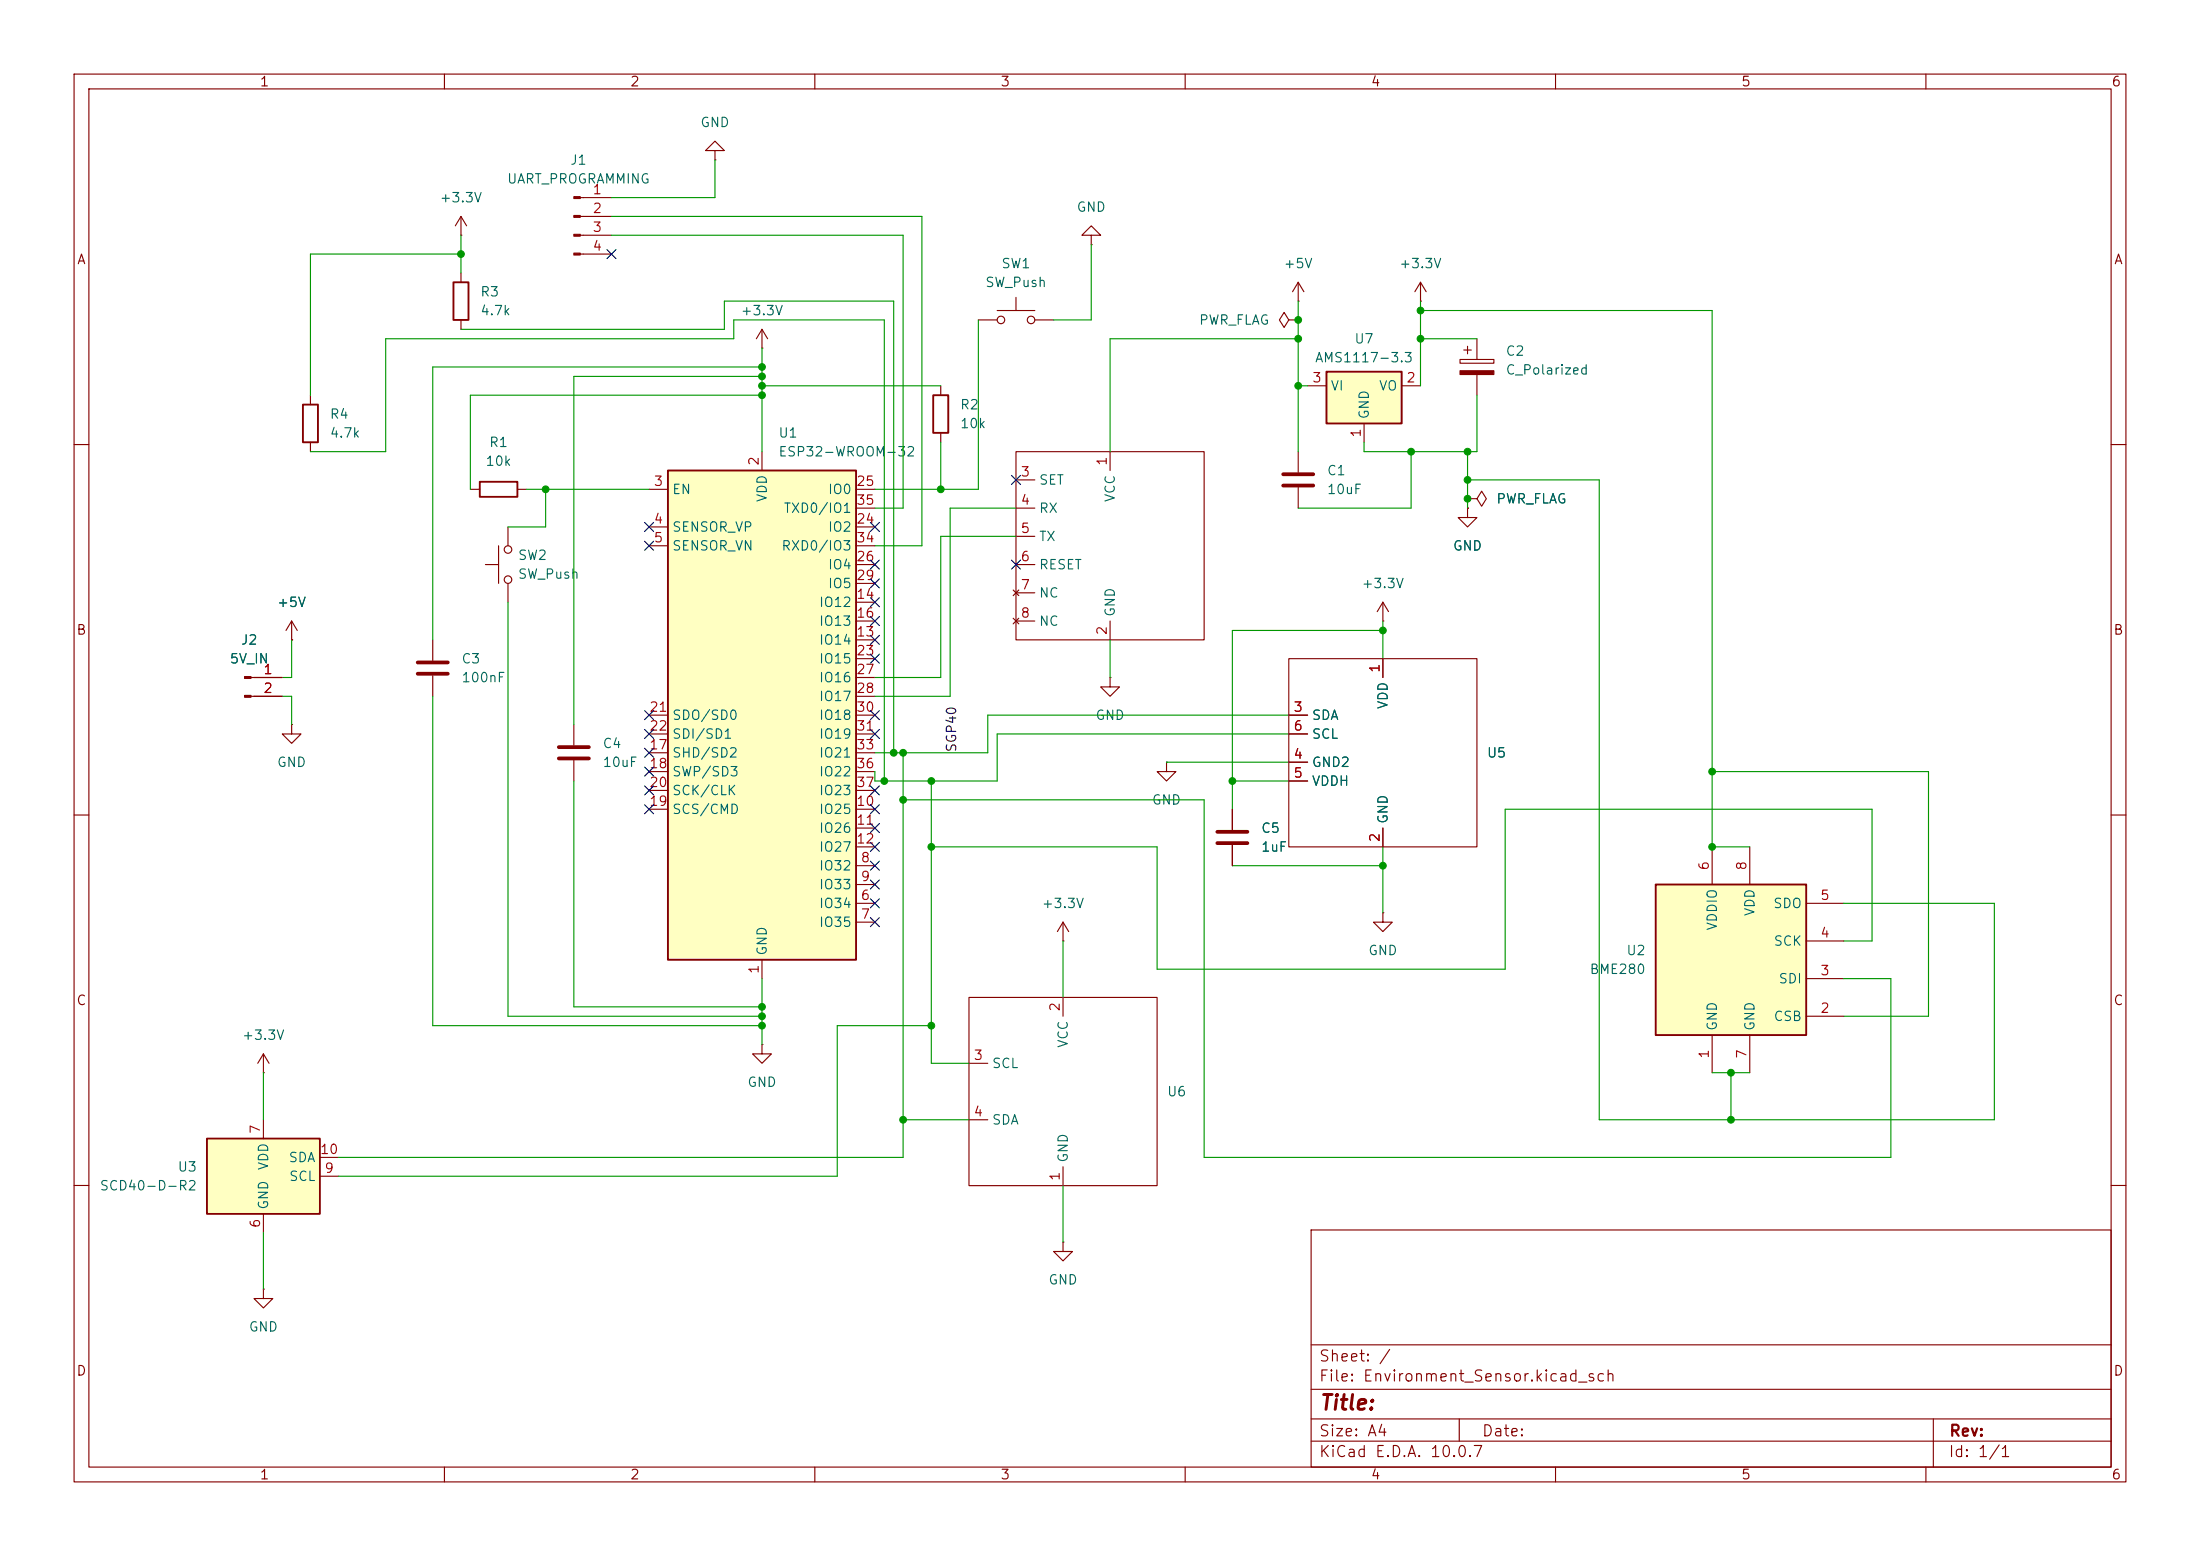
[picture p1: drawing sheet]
<svg xmlns="http://www.w3.org/2000/svg" width="297mm" height="210mm" viewBox="0 0 297 210" stroke-linecap="round" stroke-linejoin="round" font-family="sans-serif">
<g fill="none" stroke="#840000" stroke-width=".15">
<path d="M10 10h277v190h-277zM12 12h273v186h-273zM60 10v2M110 10v2M160 10v2M210 10v2M260 10v2M191.8 38.1l-.8 1.3M191.8 38.1l.7 1.3M191.8 38.1v2.5M132.1 43.2h2.5M134.6 41.9h5.1"/>
<path d="M137.2 40.1v1.8M139.7 43.2h2.5M191.8 40.6h.1M10 60h2M285 60h2M10 110h2M285 110h2M10 160h2M177 166h108v32h-108zM285 160h2M60 198v2M110 198v2"/>
<path d="M160 198v2M177 194.5h108M177 191.5h108M177 187.5h108M177 181.5h108M197 191.5v3M210 198v2M260 198v2M261 191.5v6.5"/>
<circle cx="135.1" cy="43.2" r=".51"/>
<circle cx="139.2" cy="43.2" r=".51"/>
</g>
<path d="M179.1 50.2h10.1v7h-10.1z" fill="#ffffc2"/>
<path d="M61.2 38.1h2v5.1h-2zM40.9 54.6h2v5.1h-2zM126 53.3h2v5.1h-2zM179.1 50.2h10.1v7h-10.1z" fill="none" stroke="#840000" stroke-width=".25"/>
<g fill="none" stroke="#840000" stroke-width=".15">
<path d="M62.2 36.8v1.3M41.9 53.3v1.3M41.9 59.7v1.3M62.2 43.2v1.3M102.9 47h.1M102.9 44.5l-.8 1.2M102.9 44.5l.7 1.2M102.9 44.5v2.5M127 52.1v1.2M127 58.4v1.3M176.5 52.1h2.6M184.1 57.2v2.5"/>
<path d="M189.2 52.1h2.6M197.1 48.5h4.6v.5h-4.6zM197.6 47.2h1M198.1 46.7v1.1M199.4 45.7v2.8M199.4 50.5v2.8M33.9 91.4h4.2M33.9 94h4.2M39.4 86.4h.1M39.4 97.8v1.3h1.2l-1.2 1.2-1.3-1.2h1.3M39.4 97.8h.1M39.4 83.8l-.8 1.3"/>
<path d="M39.4 83.8l.7 1.3M39.4 83.8v2.6M58.4 86.4v2.8M58.4 91.2v2.8M77.5 97.8v2.8M174 88.9h25.4v25.4h-25.4zM174 96.5h2.5M174 99.1h2.5M186.7 88.9v2.5M77.5 102.6v2.8M166.4 109.2v2.8M166.4 114v2.8"/>
<path d="M174 102.9h2.5M174 105.4h2.5M186.7 111.8v2.5M130.8 134.6h25.4v25.4h-25.4zM143.5 127h.1M143.5 124.5l-.8 1.2M143.5 124.5l.8 1.2M143.5 124.5v2.5M143.5 134.6v2.6M186.7 123.2v1.3h1.3l-1.3 1.2-1.3-1.2h1.3M186.7 123.2h.1M35.6 144.8h.1"/>
<path d="M35.6 142.2l-.8 1.3M35.6 142.2l.7 1.3M35.6 142.2v2.6M130.8 143.5h2.5M130.8 151.1h2.5M143.5 157.5v2.5M35.6 174v1.3h1.2l-1.2 1.2-1.3-1.2h1.3M35.6 174h.1"/>
</g>
<g fill="#840000" stroke="#840000" stroke-width=".15">
<path d="M197.1 50h4.6v.5h-4.6z"/>
<path d="M33 91.3h.9v.3h-.9z"/>
<path d="M33 93.9h.9v.2h-.9z"/>
</g>
<path d="M56.4 89.4h4.1M56.4 90.9h4.1M75.4 100.8h4.1M75.4 102.4h4.1M164.3 112.3h4.1M164.3 113.8h4.1" fill="none" stroke="#840000" stroke-width=".51"/>
<path d="M90.2 63.5h25.4v66h-25.4z" fill="#ffffc2"/>
<path d="M64.8 65h5v2.1h-5zM90.2 63.5h25.4v66h-25.4z" fill="none" stroke="#840000" stroke-width=".25"/>
<g fill="none" stroke="#840000" stroke-width=".15">
<path d="M96.5 20.3h1.3l-1.3-1.2-1.3 1.2h1.3v1.3M96.5 21.6h.1M147.3 31.8h1.3l-1.3-1.3-1.3 1.3h1.3v1.2M147.3 33h.1M174 43.2l-.6-1-.7 1 .7 1 .6-1h1.3M175.3 43.2h.1M63.5 66h1.3M65.5 76.2h1.8M67.3 73.7v5M68.6 71.1v2.6M68.6 78.7v2.6M69.8 66h1.3"/>
<path d="M87.6 66h2.6M87.6 71.1h2.6M87.6 73.7h2.6M102.9 61v2.5M115.6 66h2.5M115.6 71.1h2.5M115.6 73.7h2.5M115.6 76.2h2.5M115.6 78.7h2.5M115.6 68.6h2.5M87.6 96.5h2.6M87.6 99.1h2.6"/>
<path d="M115.6 86.4h2.5M115.6 81.3h2.5M115.6 83.8h2.5M115.6 96.5h2.5M115.6 99.1h2.5M115.6 88.9h2.5M115.6 91.4h2.5M115.6 94h2.5M87.6 109.2h2.6M87.6 101.6h2.6M87.6 104.1h2.6M87.6 106.7h2.6"/>
<path d="M115.6 116.8h2.5M115.6 119.4h2.5M115.6 109.2h2.5M115.6 111.8h2.5M115.6 114.3h2.5M115.6 101.6h2.5M115.6 104.1h2.5M115.6 106.7h2.5M157.5 102.9v1.2h1.2l-1.2 1.3-1.3-1.3h1.3M157.5 102.9h.1M102.9 129.5v2.6M115.6 121.9h2.5"/>
<path d="M115.6 124.5h2.5M143.5 167.6v1.3h1.3l-1.3 1.3-1.3-1.3h1.3M143.5 167.6h.1"/>
<circle cx="68.6" cy="74.2" r=".51"/>
<circle cx="68.6" cy="78.2" r=".51"/>
</g>
<path d="M27.9 153.7h15.3v10.1h-15.3z" fill="#ffffc2"/>
<path d="M27.9 153.7h15.3v10.1h-15.3z" fill="none" stroke="#840000" stroke-width=".25"/>
<g fill="none" stroke="#840000" stroke-width=".15">
<path d="M62.2 31.8h.1M62.2 29.2l-.7 1.3M62.2 29.2l.8 1.3M62.2 29.2v2.6M78.3 26.7h4.2M78.3 29.2h4.2M78.3 31.8h4.2M78.3 34.3h4.2M175.3 38.1l-.8 1.3M175.3 38.1l.7 1.3M175.3 38.1v2.5M175.3 40.6h.1"/>
<path d="M136.8 79.6l.7 .8M137.2 61h25.4v25.4h-25.4zM137.2 64.8h2.5M137.2 68.6h2.5M137.2 72.4h2.5M137.2 76.2h2.5M137.5 79.6l-.7 .8M149.9 61v2.5M175.3 61v2.8M175.3 65.8v2.8M198.1 68.6v1.3h1.3l-1.3 1.2-1.3-1.2h1.3M198.1 68.6h.1"/>
<path d="M198.1 67.3h1.3l.6-1 .7 1-.7 1-.6-1M198.1 67.3h.1M136.8 83.4l.7 .8M137.2 80h2.5M137.2 83.8h2.5M137.5 83.4l-.7 .8M149.9 91.4v1.3h1.2l-1.2 1.3-1.3-1.3h1.3M149.9 91.4h.1M149.9 83.8v2.6M186.7 83.8h.1M186.7 81.3l-.8 1.3M186.7 81.3l.8 1.3"/>
<path d="M186.7 81.3v2.5M35.6 151.1v2.6M43.2 158.8h2.5M43.2 156.2h2.5M102.9 141v1.2h1.2l-1.2 1.3-1.3-1.3h1.3M102.9 141h.1M35.6 163.8v2.6"/>
</g>
<g fill="#840000" stroke="#840000" stroke-width=".15">
<path d="M77.5 26.5h.8v.3h-.8z"/>
<path d="M77.5 29.1h.8v.2h-.8z"/>
<path d="M77.5 31.6h.8v.3h-.8z"/>
<path d="M77.5 34.2h.8v.2h-.8z"/>
</g>
<path d="M173.2 64h4.1M173.2 65.5h4.1" fill="none" stroke="#840000" stroke-width=".51"/>
<path d="M223.5 119.4h20.3v20.3h-20.3z" fill="#ffffc2"/>
<path d="M223.5 119.4h20.3v20.3h-20.3z" fill="none" stroke="#840000" stroke-width=".25"/>
<g fill="none" stroke="#840000" stroke-width=".15">
<path d="M198.1 68.6h.1M198.1 67.3h.1M34.3 91.4h3.8M34.3 94h3.8M39.4 86.4h.1M174 96.5h2.5M174 99.1h2.5M186.7 88.9v2.5M166.4 109.2v2.8M166.4 114v2.8M174 102.9h2.5M174 105.4h2.5"/>
<path d="M186.7 111.8v2.5M231.1 114.3v5.1M236.2 114.3v5.1M231.1 139.7v5.1M236.2 139.7v5.1M243.8 137.2h5.1M243.8 132.1h5.1M243.8 127h5.1M243.8 121.9h5.1"/>
</g>
<g fill="none" stroke="#009600" stroke-width=".15">
<path d="M62.2 31.8v5M62.2 34.3h-20.3v19M82.5 29.2h42v44.5h-6.4M82.5 31.8h39.4v36.8h-3.8M96.5 21.6v5.1h-14M147.3 33v10.2h-5.1M62.2 44.5h35.6v-3.9h22.8v61M102.9 52.1h24.1M102.9 47v14M102.9 50.8h-25.4v47M102.9 49.5h-44.5v36.9M102.9 53.3h-39.4v12.7"/>
<path d="M127 59.7v6.3M132.1 43.2v22.8h-14M175.3 52.1h1.2M175.3 45.7h-25.4v15.3M175.3 40.6v20.4M191.8 45.7h7.6M191.8 41.9h39.3v72.4h5.1M191.8 40.6v11.5M199.4 53.3v7.7h-15.3v-1.3M41.9 61h10.2v-15.3h47v-2.5h20.3v62.2M71.1 66h16.5M73.7 66v5.1h-5.1"/>
<path d="M137.2 72.4h-10.2v19h-8.9M137.2 68.6h-8.9v25.4h-10.2M190.5 61v7.6h-15.2M198.1 64.8h17.8v86.3h53.3v-29.2h-20.3M198.1 61v7.6M38.1 94h1.3v3.8M39.4 86.4v5h-1.3M58.4 94v44.4h44.5M68.6 81.3v55.9h34.3M149.9 86.4v5M174 96.5h-40.7v5.1h-15.2M174 99.1h-39.4v6.3h-16.5v-1.3"/>
<path d="M186.7 85.1h-20.3v24.1M186.7 83.8v5.1M77.5 105.4v30.5h25.4M121.9 101.6v54.6h-76.2M121.9 108h40.7v48.2h92.7v-24.1h-6.4M125.7 114.3h30.5v16.5h47v-21.6h49.5v17.8h-3.8M125.7 105.4v38.1h5.1M157.5 102.9h16.5M166.4 116.8h20.3M166.4 105.4h7.6M186.7 114.3v8.9M231.1 104.1h29.2v33.1h-11.4"/>
<path d="M102.9 132.1v8.9M125.7 138.4h-12.7v20.4h-67.3M143.5 127v7.6M35.6 144.8v6.3M121.9 151.1h8.9M231.1 144.8h5.1M233.7 144.8v6.3M35.6 166.4v7.6M143.5 160v7.6"/>
</g>
<g fill="none" stroke="#000084" stroke-width=".15">
<path d="M81.9 33.7l1.3 1.2M83.2 33.7l-1.3 1.2M87 70.5l1.2 1.2M87 73.1l1.2 1.2M88.2 70.5l-1.2 1.2M88.2 73.1l-1.2 1.2M117.5 70.5l1.2 1.2M117.5 75.6l1.2 1.2M117.5 78.1l1.2 1.2M118.7 70.5l-1.2 1.2M118.7 75.6l-1.2 1.2M118.7 78.1l-1.2 1.2"/>
<path d="M136.6 75.6l1.2 1.2M136.6 64.2l1.2 1.2M137.8 64.2l-1.2 1.2M137.8 75.6l-1.2 1.2M87 98.5l1.2 1.2M87 95.9l1.2 1.2M88.2 98.5l-1.2 1.2M88.2 95.9l-1.2 1.2M117.5 85.8l1.2 1.2M117.5 95.9l1.2 1.2M117.5 98.5l1.2 1.2M117.5 80.7l1.2 1.2"/>
<path d="M117.5 88.3l1.2 1.2M117.5 83.2l1.2 1.2M118.7 85.8l-1.2 1.2M118.7 95.9l-1.2 1.2M118.7 98.5l-1.2 1.2M118.7 80.7l-1.2 1.2M118.7 88.3l-1.2 1.2M118.7 83.2l-1.2 1.2M87 101l1.2 1.2M87 103.5l1.2 1.2M87 106.1l1.2 1.2M87 108.6l1.2 1.2"/>
<path d="M88.2 101l-1.2 1.2M88.2 106.1l-1.2 1.2M88.2 103.5l-1.2 1.2M88.2 108.6l-1.2 1.2M117.5 111.2l1.2 1.2M117.5 108.6l1.2 1.2M117.5 106.1l1.2 1.2M117.5 118.8l1.2 1.2M117.5 116.2l1.2 1.2M117.5 113.7l1.2 1.2M118.7 111.2l-1.2 1.2M118.7 108.6l-1.2 1.2"/>
<path d="M118.7 106.1l-1.2 1.2M118.7 118.8l-1.2 1.2M118.7 116.2l-1.2 1.2M118.7 113.7l-1.2 1.2M117.5 123.9l1.2 1.2M117.5 121.3l1.2 1.2M118.7 123.9l-1.2 1.2M118.7 121.3l-1.2 1.2"/>
</g>
<g fill="#009600" stroke="#009600" stroke-width=".14">
<circle cx="102.9" cy="53.3" r=".46"/>
<circle cx="102.9" cy="52.1" r=".46"/>
<circle cx="102.9" cy="49.5" r=".46"/>
<circle cx="102.9" cy="50.8" r=".46"/>
<circle cx="127" cy="66" r=".46"/>
<circle cx="186.7" cy="85.1" r=".46"/>
<circle cx="186.7" cy="116.8" r=".46"/>
<circle cx="166.4" cy="105.4" r=".46"/>
<circle cx="190.5" cy="61" r=".46"/>
<circle cx="62.2" cy="34.3" r=".46"/>
<circle cx="73.7" cy="66" r=".46"/>
<circle cx="125.7" cy="138.4" r=".46"/>
<circle cx="102.9" cy="138.4" r=".46"/>
<circle cx="102.9" cy="135.9" r=".46"/>
<circle cx="121.9" cy="151.1" r=".46"/>
<circle cx="121.9" cy="101.6" r=".46"/>
<circle cx="102.9" cy="137.2" r=".46"/>
<circle cx="175.3" cy="52.1" r=".46"/>
<circle cx="175.3" cy="45.7" r=".46"/>
<circle cx="175.3" cy="43.2" r=".46"/>
<circle cx="191.8" cy="45.7" r=".46"/>
<circle cx="191.8" cy="41.9" r=".46"/>
<circle cx="198.1" cy="61" r=".46"/>
<circle cx="231.1" cy="104.1" r=".46"/>
<circle cx="231.1" cy="114.3" r=".46"/>
<circle cx="198.1" cy="67.3" r=".46"/>
<circle cx="198.1" cy="64.8" r=".46"/>
<circle cx="233.7" cy="144.8" r=".46"/>
<circle cx="233.7" cy="151.1" r=".46"/>
<circle cx="125.7" cy="114.3" r=".46"/>
<circle cx="121.9" cy="108" r=".46"/>
<circle cx="119.4" cy="105.4" r=".46"/>
<circle cx="120.6" cy="101.6" r=".46"/>
<circle cx="125.7" cy="105.4" r=".46"/>
</g>
<text font-size="2" fill="#840000" x="178" y="190.8">Title:</text>
<g font-size="1.5" fill="#840000">
<text x="178" y="184.1">Sheet: /</text>
<text x="178" y="186.8">File: Environment_Sensor.kicad_sch</text>
<text x="178" y="197">KiCad E.D.A. 10.0.7</text>
<text x="178" y="194.2">Size: A4</text>
<text x="200" y="194.2">Date:</text>
<text x="263" y="197">Id: 1/1</text>
<text x="263" y="194.2">Rev:</text>
</g>
<g font-size="1.3" fill="#840000">
<text x="35" y="12">1</text>
<text x="85" y="12">2</text>
<text x="135" y="12">3</text>
<text x="185" y="12">4</text>
<text x="235" y="12">5</text>
<text x="285" y="12">6</text>
<text x="10.3" y="36">A</text>
<text x="285.3" y="36">A</text>
<text x="10.2" y="86">B</text>
<text x="285.2" y="86">B</text>
<text x="10.2" y="136">C</text>
<text x="285.2" y="136">C</text>
<text x="10.2" y="186">D</text>
<text x="285.2" y="186">D</text>
<text x="35" y="200">1</text>
<text x="85" y="200">2</text>
<text x="135" y="200">3</text>
<text x="185" y="200">4</text>
<text x="235" y="200">5</text>
<text x="285" y="200">6</text>
</g>
<g font-size="1.3" fill="#006464">
<text x="94.5" y="17.5">GND</text>
<text x="76.9" y="22.6">J1</text>
<text x="59.3" y="27.6">+3.3V</text>
<text x="68.4" y="25.1">UART_PROGRAMMING</text>
<text x="145.3" y="28.9">GND</text>
<text x="64.8" y="40.3">R3</text>
<text x="132.9" y="39.1">SW_Push</text>
<text x="135.1" y="36.5">SW1</text>
<text x="173.2" y="36.5">+5V</text>
<text x="188.8" y="36.5">+3.3V</text>
<text x="64.8" y="42.9">4.7k</text>
<text x="99.9" y="42.9">+3.3V</text>
<text x="161.8" y="44.1">PWR_FLAG</text>
<text x="182.8" y="46.7">U7</text>
<text x="177.4" y="49.2">AMS1117-3.3</text>
<text x="179.6" y="53">VI</text>
<text x="186.1" y="53">VO</text>
<text x="203.2" y="48.3">C2</text>
<text x="203.2" y="50.9">C_Polarized</text>
<text x="44.4" y="56.8">R4</text>
<text x="44.4" y="59.4">4.7k</text>
<text x="105" y="59.4">U1</text>
<text x="129.5" y="55.6">R2</text>
<text x="129.5" y="58.1">10k</text>
<text x="185.1" y="56.7" transform="rotate(-90 185.1 56.7)">GND</text>
<text x="65.5" y="63.2">10k</text>
<text x="65.9" y="60.7">R1</text>
<text x="105" y="61.9">ESP32-WROOM-32</text>
<text x="140.2" y="65.7">SET</text>
<text x="179.1" y="64.5">C1</text>
<text x="90.7" y="67">EN</text>
<text x="103.8" y="67.9" transform="rotate(-90 103.8 67.9)">VDD</text>
<text x="105.7" y="69.5">TXD0/IO1</text>
<text x="111.7" y="67">IO0</text>
<text x="140.2" y="69.5">RX</text>
<text x="150.8" y="67.9" transform="rotate(-90 150.8 67.9)">VCC</text>
<text x="179.1" y="67">10uF</text>
<text x="201.9" y="68.3">PWR_FLAG</text>
<text x="69.8" y="75.9">SW2</text>
<text x="90.7" y="72.1">SENSOR_VP</text>
<text x="90.7" y="74.6">SENSOR_VN</text>
<text x="105.4" y="74.6">RXD0/IO3</text>
<text x="111.7" y="72.1">IO2</text>
<text x="111.7" y="77.2">IO4</text>
<text x="140.2" y="73.4">TX</text>
<text x="140.2" y="77.2">RESET</text>
<text x="196.1" y="74.6">GND</text>
<text x="37.3" y="82.2">+5V</text>
<text x="69.8" y="78.4">SW_Push</text>
<text x="110.5" y="82.2">IO12</text>
<text x="111.7" y="79.7">IO5</text>
<text x="140.2" y="81">NC</text>
<text x="150.8" y="83.3" transform="rotate(-90 150.8 83.3)">GND</text>
<text x="183.7" y="79.7">+3.3V</text>
<text x="30.9" y="89.9">5V_IN</text>
<text x="32.4" y="87.3">J2</text>
<text x="62.2" y="89.9">C3</text>
<text x="110.5" y="87.3">IO14</text>
<text x="110.5" y="84.8">IO13</text>
<text x="110.5" y="89.9">IO15</text>
<text x="140.2" y="84.8">NC</text>
<text x="62.2" y="92.4">100nF</text>
<text x="110.5" y="92.4">IO16</text>
<text x="110.5" y="94.9">IO17</text>
<text x="187.7" y="95.8" transform="rotate(-90 187.7 95.8)">VDD</text>
<text x="81.3" y="101.3">C4</text>
<text x="90.7" y="97.5">SDO/SD0</text>
<text x="90.7" y="100">SDI/SD1</text>
<text x="110.5" y="97.5">IO18</text>
<text x="110.5" y="100">IO19</text>
<text x="147.8" y="97.5">GND</text>
<text x="177" y="97.5">SDA</text>
<text x="177" y="100">SCL</text>
<text x="37.3" y="103.8">GND</text>
<text x="81.3" y="103.8">10uF</text>
<text x="90.7" y="102.6">SHD/SD2</text>
<text x="90.7" y="105.1">SWP/SD3</text>
<text x="90.7" y="107.6">SCK/CLK</text>
<text x="110.5" y="102.6">IO21</text>
<text x="110.5" y="105.1">IO22</text>
<text x="110.5" y="107.6">IO23</text>
<text x="177" y="103.8">GND2</text>
<text x="177" y="106.4">VDDH</text>
<text x="200.6" y="102.6">U5</text>
<text x="90.7" y="110.2">SCS/CMD</text>
<text x="110.5" y="110.2">IO25</text>
<text x="110.5" y="112.7">IO26</text>
<text x="155.4" y="108.9">GND</text>
<text x="170.2" y="112.7">C5</text>
<text x="187.7" y="111.3" transform="rotate(-90 187.7 111.3)">GND</text>
<text x="110.5" y="117.8">IO32</text>
<text x="110.5" y="115.3">IO27</text>
<text x="170.2" y="115.3">1uF</text>
<text x="110.5" y="122.9">IO34</text>
<text x="110.5" y="125.4">IO35</text>
<text x="110.5" y="120.3">IO33</text>
<text x="140.5" y="122.9">+3.3V</text>
<text x="232.1" y="125.7" transform="rotate(-90 232.1 125.7)">VDDIO</text>
<text x="237.2" y="123.7" transform="rotate(-90 237.2 123.7)">VDD</text>
<text x="239.3" y="122.9">SDO</text>
<text x="103.8" y="129.1" transform="rotate(-90 103.8 129.1)">GND</text>
<text x="184.6" y="129.2">GND</text>
<text x="214.5" y="131.8">BME280</text>
<text x="219.5" y="129.2">U2</text>
<text x="239.4" y="128">SCK</text>
<text x="240" y="133">SDI</text>
<text x="32.6" y="140.7">+3.3V</text>
<text x="144.5" y="141.5" transform="rotate(-90 144.5 141.5)">VCC</text>
<text x="232.1" y="139.2" transform="rotate(-90 232.1 139.2)">GND</text>
<text x="237.2" y="139.2" transform="rotate(-90 237.2 139.2)">GND</text>
<text x="239.4" y="138.1">CSB</text>
<text x="100.8" y="147">GND</text>
<text x="133.8" y="144.5">SCL</text>
<text x="157.5" y="148.3">U6</text>
<text x="133.8" y="152.1">SDA</text>
<text x="13.4" y="161">SCD40-D-R2</text>
<text x="23.9" y="158.4">U3</text>
<text x="36.5" y="158" transform="rotate(-90 36.5 158)">VDD</text>
<text x="38.9" y="157.2">SDA</text>
<text x="38.9" y="159.7">SCL</text>
<text x="144.5" y="157" transform="rotate(-90 144.5 157)">GND</text>
<text x="36.5" y="163.3" transform="rotate(-90 36.5 163.3)">GND</text>
<text x="141.4" y="173.7">GND</text>
<text x="33.5" y="180">GND</text>
</g>
<g font-size="1.3" fill="#a90000">
<text x="79.9" y="26.5">1</text>
<text x="79.9" y="29.1">2</text>
<text x="79.9" y="31.6">3</text>
<text x="79.9" y="34.2">4</text>
<text x="177.1" y="51.9">3</text>
<text x="189.8" y="51.9">2</text>
<text x="184" y="59.2" transform="rotate(-90 184 59.2)">1</text>
<text x="88.2" y="65.9">3</text>
<text x="102.7" y="63" transform="rotate(-90 102.7 63)">2</text>
<text x="115.5" y="65.9">25</text>
<text x="137.7" y="64.6">3</text>
<text x="149.7" y="63" transform="rotate(-90 149.7 63)">1</text>
<text x="88.2" y="71">4</text>
<text x="115.5" y="71">24</text>
<text x="115.5" y="68.4">35</text>
<text x="137.7" y="68.4">4</text>
<text x="88.2" y="73.5">5</text>
<text x="115.5" y="76.1">26</text>
<text x="115.5" y="73.5">34</text>
<text x="137.7" y="72.3">5</text>
<text x="137.7" y="76.1">6</text>
<text x="115.5" y="81.1">14</text>
<text x="115.5" y="83.7">16</text>
<text x="115.5" y="78.6">29</text>
<text x="137.7" y="79.9">7</text>
<text x="137.7" y="83.7">8</text>
<text x="115.5" y="86.2">13</text>
<text x="115.5" y="88.8">23</text>
<text x="149.7" y="85.8" transform="rotate(-90 149.7 85.8)">2</text>
<text x="35.5" y="91.3">1</text>
<text x="35.5" y="93.8">2</text>
<text x="115.5" y="91.3">27</text>
<text x="115.5" y="93.8">28</text>
<text x="186.6" y="90.9" transform="rotate(-90 186.6 90.9)">1</text>
<text x="87.6" y="101.5">17</text>
<text x="87.6" y="96.4">21</text>
<text x="87.6" y="98.9">22</text>
<text x="115.5" y="96.4">30</text>
<text x="115.5" y="98.9">31</text>
<text x="115.5" y="101.5">33</text>
<text x="174.5" y="96.4">3</text>
<text x="174.5" y="98.9">6</text>
<text x="87.6" y="104">18</text>
<text x="87.6" y="106.5">20</text>
<text x="115.5" y="104">36</text>
<text x="115.5" y="106.5">37</text>
<text x="174.5" y="102.7">4</text>
<text x="174.5" y="105.3">5</text>
<text x="87.6" y="109.1">19</text>
<text x="115.5" y="109.1">10</text>
<text x="115.5" y="111.6">11</text>
<text x="186.6" y="113.8" transform="rotate(-90 186.6 113.8)">2</text>
<text x="115.5" y="114.2">12</text>
<text x="116.1" y="116.7">8</text>
<text x="116.1" y="119.2">9</text>
<text x="231" y="117.6" transform="rotate(-90 231 117.6)">6</text>
<text x="236.1" y="117.6" transform="rotate(-90 236.1 117.6)">8</text>
<text x="116.1" y="121.8">6</text>
<text x="116.1" y="124.3">7</text>
<text x="245.6" y="121.8">5</text>
<text x="102.7" y="131.5" transform="rotate(-90 102.7 131.5)">1</text>
<text x="245.6" y="131.9">3</text>
<text x="245.6" y="126.9">4</text>
<text x="143.4" y="136.6" transform="rotate(-90 143.4 136.6)">2</text>
<text x="245.6" y="137">2</text>
<text x="131.3" y="143.4">3</text>
<text x="231" y="143" transform="rotate(-90 231 143)">1</text>
<text x="236.1" y="143" transform="rotate(-90 236.1 143)">7</text>
<text x="35.4" y="153.1" transform="rotate(-90 35.4 153.1)">7</text>
<text x="131.3" y="151">4</text>
<text x="43.1" y="156.1">10</text>
<text x="43.7" y="158.6">9</text>
<text x="143.4" y="159.5" transform="rotate(-90 143.4 159.5)">1</text>
<text x="35.4" y="165.8" transform="rotate(-90 35.4 165.8)">6</text>
</g>
<text font-size="1.3" fill="#0f0f0f" x="129.4" y="101.6" transform="rotate(-90 129.4 101.6)">SGP40</text>
</svg>
